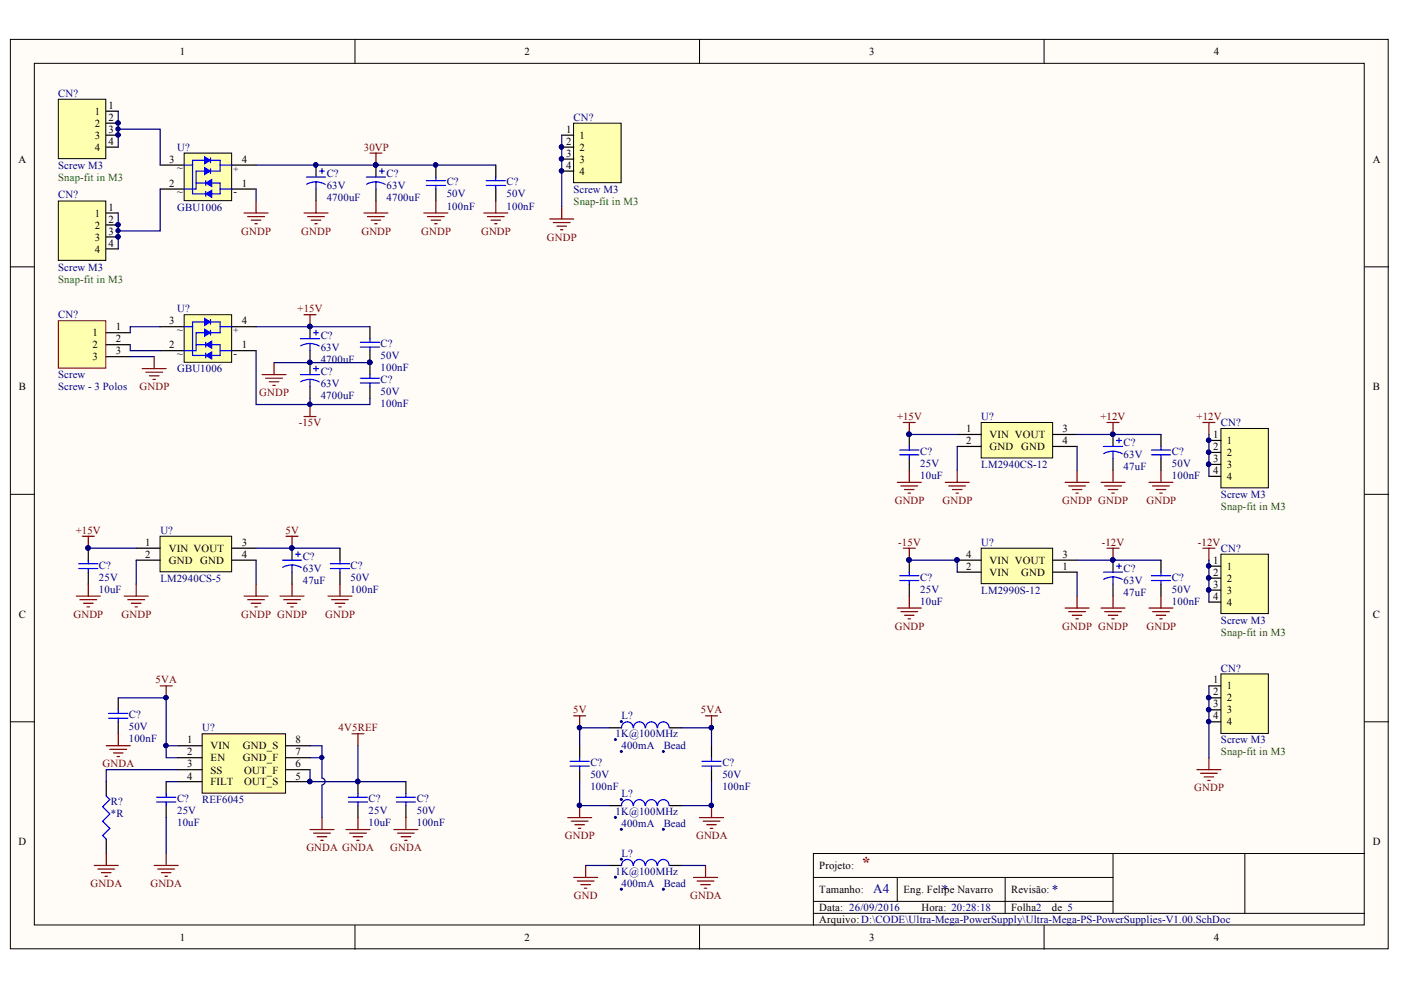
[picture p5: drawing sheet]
<svg xmlns="http://www.w3.org/2000/svg" width="297mm" height="210mm" viewBox="0 0 297 210" stroke-linecap="round" stroke-linejoin="round" font-family="sans-serif">
<g fill="#fffcf8" stroke="#000" stroke-width=".21">
<path d="M2.2 8.4h292.1v192.8h-292.1z"/>
<path d="M7.3 13.4h281.9v182.7h-281.9z"/>
</g>
<g fill="none" stroke="#000" stroke-width=".21">
<path d="M75.3 8.4v5M148.3 8.4v5M221.4 8.4v5M2.2 56.6h5.1M289.3 56.6h5.1M2.2 104.8h5.1M289.3 104.8h5.1M2.2 153h5.1M289.3 153h5.1M75.3 196.2v5.1M148.3 196.2v5.1M172.5 186h63.5"/>
<path d="M172.5 193.7h116.8M172.5 191.1h63.5M190.2 186v5.1M213.1 186v7.7M221.4 196.2v5.1M236 181v12.7M263.9 181h-91.4v15.2M289.3 181h-25.4v12.7"/>
</g>
<path d="M42.9 155.6h17.6v12.6h-17.6z" fill="#ffffb0" stroke="#000" stroke-width=".21"/>
<g fill="none" stroke="#000" stroke-width=".25">
<path d="M25.1 148v2.5M25.1 153v2.6M37.8 158.1h5.1M60.6 158.1h5.1M22.5 165.7v3.1M22.5 177.9v3.1M35.2 165.7v2.6M35.2 170.8v2.5M37.8 160.7h5.1M37.8 163.2h5.1M37.8 165.7h5.1M60.6 160.7h5.1"/>
<path d="M60.6 163.2h5.1M60.6 165.7h5.1M75.9 170.8v2.5M86.1 165.7v2.6M86.1 170.8v2.5M129.3 183.5h2.5M142 183.5h2.5"/>
</g>
<g fill="#000080" stroke="#000080" stroke-width=".21">
<circle cx="65.7" cy="165.7" r=".46"/>
<circle cx="35.2" cy="147.9" r=".46"/>
<circle cx="131.7" cy="188.5" r=".22"/>
<circle cx="130.5" cy="186" r=".2"/>
<circle cx="131.7" cy="182.2" r=".21"/>
<circle cx="140.6" cy="188.5" r=".21"/>
</g>
<g fill="none" stroke="#00f" stroke-width=".25">
<path d="M23 151.3h4.1M23 152.3h4.1M25.1 150.5v.8M25.1 152.3v.7M22.5 168.8l.8 .7-1.5 1.6 1.5 1.5-1.5 1.5 1.5 1.5-1.5 1.6 .7 .7M33.2 169h4.1M33.2 170h4.1M35.2 168.3v.7M35.2 170v.8M73.9 169h4M73.9 170h4M75.9 170v.8"/>
<path d="M84 169h4.1M84 170h4.1M86.1 168.3v.7M86.1 170v.8M134.2 183.5a1.23 1.23 0 0 0-1.2-1.3 1.23 1.23 0 0 0-1.2 1.3M136.8 183.5a1.23 1.23 0 0 0-1.3-1.3 1.23 1.23 0 0 0-1.2 1.3M139.3 183.5a1.22 1.22 0 0 0-1.2-1.3 1.22 1.22 0 0 0-1.2 1.3M141.9 183.5a1.22 1.22 0 0 0-1.3-1.3 1.22 1.22 0 0 0-1.2 1.3"/>
</g>
<g fill="none" stroke="#800000" stroke-width=".25">
<path d="M22.5 158.1h5.1M23.3 158.9h3.5M24.1 159.6h2M25.1 155.6v2.5M34 145.4h2.5M35.2 145.4v2.6M74.6 155.6h2.6M75.9 155.6v2.5M24.8 160.4h.5M65.7 175.9h5.1M66.5 176.6h3.5M67.3 177.4h2"/>
<path d="M68 178.2h.5M68.3 173.3v2.6M73.4 175.9h5M74.1 176.6h3.6M74.9 177.4h2M75.6 178.2h.5M75.9 173.3v2.6M83.5 175.9h5.1M84.3 176.6h3.5M85 177.4h2.1M85.8 178.2h.5M86.1 173.3v2.6"/>
<path d="M20 183.5h5.1M20.7 184.3h3.6M21.5 185h2M22.3 185.8h.5M22.5 181v2.5M32.7 183.5h5.1M33.5 184.3h3.5M34.2 185h2.1M35 185.8h.5M35.2 181v2.5M121.6 186h5.1M122.4 186.8h3.6"/>
<path d="M123.2 187.6h2M123.9 188.3h.5M124.2 183.5v2.5M147 186h5.1M147.8 186.8h3.6M148.6 187.6h2M149.3 188.3h.5M149.6 183.5v2.5"/>
</g>
<path d="M12.4 21h10v12.6h-10z" fill="#ffffb0" stroke="#000" stroke-width=".21"/>
<path d="M22.5 23.6h2.6M22.5 26.1h2.6M22.5 28.7h2.6M22.5 31.2h2.6" fill="none" stroke="#000" stroke-width=".25"/>
<g fill="#000080" stroke="#000080" stroke-width=".21">
<circle cx="25" cy="26.1" r=".46"/>
<circle cx="25" cy="28.6" r=".46"/>
</g>
<path d="M12.4 42.6h10v12.6h-10z" fill="#ffffb0" stroke="#000" stroke-width=".21"/>
<path d="M22.5 45.2h2.6M22.5 47.7h2.6M22.5 50.2h2.6M22.5 52.8h2.6" fill="none" stroke="#000" stroke-width=".25"/>
<g fill="#000080" stroke="#000080" stroke-width=".21">
<circle cx="25" cy="47.6" r=".46"/>
<circle cx="25" cy="50.2" r=".46"/>
</g>
<path d="M39 32.5h10.1v10h-10.1z" fill="#ffffb0" stroke="#000" stroke-width=".21"/>
<path d="M43.4 34h-2.6v1M44.6 34h2.1M44.6 33.5v1" fill="none" stroke="#00f" stroke-width=".25"/>
<path d="M49.2 35h5.1M34 40.1h5M49.2 40.1h5.1" fill="none" stroke="#000" stroke-width=".25"/>
<path d="M43.4 33.2l1.2 .8-1.2 .8z" fill="#00f"/>
<path d="M43.4 33.2l1.2 .8-1.2 .8z" fill="none" stroke="#00f" stroke-width=".21"/>
<path d="M34 35h5" fill="none" stroke="#000" stroke-width=".25"/>
<path d="M41.6 36.3h1.8M44.6 36.3h2.1M44.6 35.8v1" fill="none" stroke="#00f" stroke-width=".25"/>
<path d="M43.4 35.5l1.2 .8-1.2 .7z" fill="#00f"/>
<path d="M43.4 35.5l1.2 .8-1.2 .7z" fill="none" stroke="#00f" stroke-width=".21"/>
<path d="M40.8 41.1h2.8M43.6 40.6v1M44.9 41.1h1.8" fill="none" stroke="#00f" stroke-width=".25"/>
<path d="M43.6 41.1l1.3-.8v1.6z" fill="#00f"/>
<path d="M43.6 41.1l1.3-.8v1.6z" fill="none" stroke="#00f" stroke-width=".21"/>
<path d="M41.6 38.8h2M43.6 38.3v1M44.9 38.8h1.8" fill="none" stroke="#00f" stroke-width=".25"/>
<path d="M43.6 38.8l1.3-.7v1.5z" fill="#00f"/>
<path d="M43.6 38.8l1.3-.7v1.5z" fill="none" stroke="#00f" stroke-width=".21"/>
<g fill="none" stroke="#00f" stroke-width=".25">
<path d="M39 35h1.8v6.1M41.6 36.3v3.8h-2.6M46.7 34v2.3M46.7 38.8v2.3M46.7 35h2.5M65 37.5h4M67 38.6l1.2 .2 .8 .3M67 38.6h-.8l-1.2 .5M67 38.6v1.5M77.7 37.5h4M79.7 38.6l1.2 .2 .8 .3M79.7 38.6h-.8l-1.2 .5"/>
<path d="M79.7 38.6v1.5M90.4 38.3h4M90.4 39.3h4M92.4 39.3v.8M103.1 38.3h4M103.1 39.3h4M105.1 37.5v.8M105.1 39.3v.8M46.7 40.1h2.5"/>
</g>
<g fill="none" stroke="#800000" stroke-width=".25">
<path d="M78.4 32.5h2.6M79.7 32.5v2.5M51.8 45.2h5M52.5 45.9h3.6M53.3 46.7h2M54 47.4h.5M54.3 42.6v2.6M64.5 45.2h5M65.2 45.9h3.6M66 46.7h2M66.7 47.4h.6M67 42.6v2.6"/>
<path d="M77.2 45.2h5M77.9 45.9h3.6M78.7 46.7h2M79.4 47.4h.6M79.7 42.6v2.6M89.9 45.2h5.1M90.6 45.9h3.6M91.4 46.7h2M92.2 47.4h.5M92.4 42.6v2.6M102.6 45.2h5.1M103.3 45.9h3.6"/>
<path d="M104.1 46.7h2M104.9 47.4h.5M105.1 42.6v2.6"/>
</g>
<path d="M105.1 35v2.5M67 40.1v2.5M79.7 40.1v2.5M92.4 40.1v2.5M105.1 40.1v2.5" fill="none" stroke="#000" stroke-width=".25"/>
<path d="M39 66.7h10.1v10.1h-10.1z" fill="#ffffb0" stroke="#000" stroke-width=".21"/>
<path d="M43.4 68.3h-2.6v1M44.6 68.3h2.1M44.6 67.7v1.1" fill="none" stroke="#00f" stroke-width=".25"/>
<path d="M34 74.3h5M49.2 74.3h5.1M49.2 69.3h5.1" fill="none" stroke="#000" stroke-width=".25"/>
<path d="M43.4 67.5l1.2 .8-1.2 .7z" fill="#00f"/>
<path d="M43.4 67.5l1.2 .8-1.2 .7z" fill="none" stroke="#00f" stroke-width=".21"/>
<path d="M34 69.3h5" fill="none" stroke="#000" stroke-width=".25"/>
<path d="M41.6 70.5h1.8M44.6 70.5h2.1M44.6 70v1" fill="none" stroke="#00f" stroke-width=".25"/>
<path d="M43.4 69.8l1.2 .7-1.2 .8z" fill="#00f"/>
<path d="M43.4 69.8l1.2 .7-1.2 .8z" fill="none" stroke="#00f" stroke-width=".21"/>
<path d="M40.8 75.4h2.8M43.6 74.9v1M44.9 75.4h1.8" fill="none" stroke="#00f" stroke-width=".25"/>
<path d="M43.6 75.4l1.3-.8v1.5z" fill="#00f"/>
<path d="M43.6 75.4l1.3-.8v1.5z" fill="none" stroke="#00f" stroke-width=".21"/>
<path d="M41.6 73.1h2M43.6 72.6v1M44.9 73.1h1.8" fill="none" stroke="#00f" stroke-width=".25"/>
<path d="M43.6 73.1l1.3-.8v1.5z" fill="#00f"/>
<path d="M43.6 73.1l1.3-.8v1.5z" fill="none" stroke="#00f" stroke-width=".21"/>
<path d="M39 69.3h1.8v6.1M41.6 70.5v3.8h-2.6M46.7 68.3v2.2M46.7 73.1v2.3M46.7 74.3h2.5M46.7 69.3h2.5" fill="none" stroke="#00f" stroke-width=".25"/>
<path d="M12.4 68h10v10.1h-10z" fill="#ffffb0" stroke="#800000" stroke-width=".21"/>
<path d="M22.5 70.5h5.1M22.5 73.1h5.1M22.5 75.6h5.1M65.7 74.3v2.6M78.4 69.3v2.5M78.4 74.3v2.6M65.7 82v2.5M78.4 82v2.5" fill="none" stroke="#000" stroke-width=".25"/>
<g fill="none" stroke="#800000" stroke-width=".25">
<path d="M30.2 78.2h5M30.9 78.9h3.6M31.7 79.7h2M32.7 75.6v2.6M55.6 79.4h5M58.1 76.9v2.5M64.5 66.7h2.5M65.7 66.7v2.6M32.4 80.4h.5M56.3 80.2h3.6M57.1 80.9h2M57.8 81.7h.6"/>
<path d="M64.5 88.3h2.5M65.7 85.8v2.5"/>
</g>
<g fill="none" stroke="#00f" stroke-width=".25">
<path d="M63.7 71.8h4.1M63.7 79.4h4.1M65.7 72.8l1.2 .2 .8 .4M65.7 72.8l-1.2 .2-.8 .3M65.7 72.8v1.5M76.4 72.6h4.1M76.4 73.6h4.1M78.4 71.8v.8M78.4 73.6v.7M78.4 79.4v.8M65.7 80.4l.8 .1 1.2 .5M65.7 80.4l-.8 .1-1.2 .4"/>
<path d="M65.7 80.4v1.6M76.4 80.2h4.1M76.4 81.2h4.1M78.4 81.2v.8"/>
</g>
<circle cx="65.7" cy="85.7" r=".46" fill="#000080" stroke="#000080" stroke-width=".21"/>
<path d="M208 89.6h15.2v7.5h-15.2z" fill="#ffffb0" stroke="#000" stroke-width=".21"/>
<path d="M202.9 92.1h5.1M202.9 94.7h5.1M223.3 92.1h5.1M223.3 94.7h5.1" fill="none" stroke="#000" stroke-width=".25"/>
<path d="M208 116.2h15.2v7.5h-15.2z" fill="#ffffb0" stroke="#000" stroke-width=".21"/>
<path d="M192.8 97.2v2.5M236 97.2v2.5M246.1 92.1v2.6M246.1 97.2v2.5M202.9 118.8h5.1M223.3 118.8h5.1M202.9 121.3h5.1M223.3 121.3h5.1" fill="none" stroke="#000" stroke-width=".25"/>
<circle cx="202.9" cy="118.7" r=".46" fill="#000080" stroke="#000080" stroke-width=".21"/>
<g fill="none" stroke="#800000" stroke-width=".25">
<path d="M191.5 89.6h2.6M192.8 89.6v2.5M192.8 99.7v2.6M202.9 99.7v2.6M228.4 99.7v2.6M234.7 89.6h2.6M236 89.6v2.5M236 99.7v2.6M246.1 99.7v2.6M190.2 102.3h5.1M191 103h3.6M191.8 103.8h2"/>
<path d="M192.5 104.6h.5M200.4 102.3h5.1M201.2 103h3.5M201.9 103.8h2.1M202.7 104.6h.5M225.8 102.3h5.1M226.6 103h3.5M227.3 103.8h2.1M228.1 104.6h.5M233.4 102.3h5.1M234.2 103h3.6M235 103.8h2"/>
<path d="M235.7 104.6h.5M243.6 102.3h5.1M244.4 103h3.5M245.1 103.8h2.1M245.9 104.6h.5"/>
</g>
<path d="M190.8 95.4h4M190.8 96.4h4M192.8 96.4v.8M234 94.7h4M236 95.7l1.2 .2 .7 .3M236 95.7l-1.2 .1-.8 .4M236 95.7v1.5M244.1 95.4h4.1M244.1 96.4h4.1M246.1 94.7v.7M246.1 96.4v.8" fill="none" stroke="#00f" stroke-width=".25"/>
<path d="M258.9 90.8h10v12.6h-10z" fill="#ffffb0" stroke="#000" stroke-width=".21"/>
<path d="M256.3 93.4h2.6M256.3 95.9h2.6M256.3 98.5h2.6M256.3 101h2.6" fill="none" stroke="#000" stroke-width=".25"/>
<g fill="#000080" stroke="#000080" stroke-width=".21">
<circle cx="256.3" cy="93.3" r=".46"/>
<circle cx="256.3" cy="95.9" r=".46"/>
<circle cx="256.2" cy="98.4" r=".47"/>
</g>
<path d="M255 89.6h2.6M256.3 89.6v2.5" fill="none" stroke="#800000" stroke-width=".25"/>
<path d="M33.9 113.7h15.2v7.5h-15.2z" fill="#ffffb0" stroke="#000" stroke-width=".21"/>
<path d="M28.9 116.2h5.1M28.9 118.8h5.1M49.2 116.2h5.1M49.2 118.8h5.1M72.1 116.2v2.6M246.1 118.8v2.5M18.7 121.3v2.5M61.9 121.3v2.5M72.1 121.3v2.5M192.8 123.8v2.6M236 123.8v2.6M246.1 123.8v2.6" fill="none" stroke="#000" stroke-width=".25"/>
<g fill="none" stroke="#800000" stroke-width=".25">
<path d="M17.4 113.7h2.6M18.7 113.7v2.5M60.6 113.7h2.6M61.9 113.7v2.5M191.5 116.2h2.6M192.8 116.2v2.6M234.7 116.2h2.6M236 116.2v2.6M16.2 126.4h5.1M16.9 127.1h3.6M17.7 127.9h2M18.5 128.7h.5"/>
<path d="M18.7 123.8v2.6M26.3 126.4h5.1M27.1 127.1h3.6M27.9 127.9h2M28.6 128.7h.5M28.9 123.8v2.6M51.8 126.4h5M52.5 127.1h3.6M53.3 127.9h2M54 128.7h.5M54.3 123.8v2.6M59.4 126.4h5.1"/>
<path d="M60.1 127.1h3.6M60.9 127.9h2M61.7 128.7h.5M61.9 123.8v2.6M69.5 126.4h5.1M70.3 127.1h3.6M71.1 127.9h2M71.8 128.7h.5M72.1 123.8v2.6M190.2 128.9h5.1M191 129.7h3.6M191.8 130.4h2"/>
<path d="M192.5 131.2h.5M192.8 126.4v2.5M225.8 128.9h5.1M226.6 129.7h3.5M227.3 130.4h2.1M228.1 131.2h.5M228.4 126.4v2.5M233.4 128.9h5.1M234.2 129.7h3.6M235 130.4h2M235.7 131.2h.5M236 126.4v2.5"/>
<path d="M243.6 128.9h5.1M244.4 129.7h3.5M245.1 130.4h2.1M245.9 131.2h.5M246.1 126.4v2.5"/>
</g>
<g fill="none" stroke="#00f" stroke-width=".25">
<path d="M16.7 119.5h4M18.7 118.8v.7M59.9 118.8h4M61.9 119.8l.8 .1 1.2 .4M61.9 119.8l-.8 .1-1.2 .4M61.9 119.8v1.5M62.7 117.5h1M70 119.5h4.1M72.1 118.8v.7M16.7 120.5h4M18.7 120.5v.8M70 120.5h4.1"/>
<path d="M72.1 120.5v.8M190.8 122.1h4M190.8 123.1h4M192.8 121.3v.8M192.8 123.1v.7M234 121.3h4M236 122.3l1.2 .2 .7 .4M236 122.3l-1.2 .2-.8 .3M236 122.3v1.5M244.1 122.1h4.1M244.1 123.1h4.1M246.1 121.3v.8"/>
<path d="M246.1 123.1v.7"/>
</g>
<path d="M258.9 117.5h10v12.6h-10z" fill="#ffffb0" stroke="#000" stroke-width=".21"/>
<path d="M256.3 120h2.6M256.3 122.6h2.6M256.3 125.1h2.6M256.3 127.7h2.6" fill="none" stroke="#000" stroke-width=".25"/>
<g fill="#000080" stroke="#000080" stroke-width=".21">
<circle cx="256.3" cy="120" r=".46"/>
<circle cx="256.3" cy="122.5" r=".46"/>
<circle cx="256.2" cy="125.1" r=".47"/>
</g>
<path d="M255 116.2h2.6M256.3 116.2v2.6" fill="none" stroke="#800000" stroke-width=".25"/>
<path d="M258.9 142.9h10v12.6h-10z" fill="#ffffb0" stroke="#000" stroke-width=".21"/>
<path d="M122.9 158.1v2.6M129.3 154.3h2.5M142 154.3h2.5M150.9 158.1v2.6M256.3 145.4h2.6M256.3 148h2.6M256.3 150.5h2.6M256.3 153h2.6M122.9 163.2v2.5M129.3 170.8h2.5M142 170.8h2.5M150.9 163.2v2.5" fill="none" stroke="#000" stroke-width=".25"/>
<g fill="#000080" stroke="#000080" stroke-width=".21">
<circle cx="256.3" cy="147.9" r=".46"/>
<circle cx="256.2" cy="150.5" r=".47"/>
<circle cx="256.3" cy="153" r=".46"/>
<circle cx="131.7" cy="175.8" r=".21"/>
<circle cx="130.5" cy="173.3" r=".21"/>
<circle cx="131.7" cy="169.5" r=".22"/>
<circle cx="140.6" cy="175.8" r=".2"/>
<circle cx="150.8" cy="170.8" r=".46"/>
<circle cx="122.9" cy="170.8" r=".46"/>
<circle cx="131.7" cy="159.3" r=".21"/>
<circle cx="130.5" cy="156.8" r=".2"/>
<circle cx="131.7" cy="153" r=".21"/>
<circle cx="140.6" cy="159.3" r=".2"/>
<circle cx="122.8" cy="154.3" r=".46"/>
<circle cx="150.8" cy="154.3" r=".46"/>
<circle cx="68.2" cy="160.6" r=".46"/>
<circle cx="65.7" cy="165.7" r=".46"/>
<circle cx="35.2" cy="158.1" r=".46"/>
<circle cx="35.2" cy="147.9" r=".46"/>
<circle cx="25" cy="27.4" r=".46"/>
<circle cx="25" cy="48.9" r=".46"/>
<circle cx="65.7" cy="85.7" r=".46"/>
<circle cx="202.9" cy="118.7" r=".46"/>
</g>
<g fill="none" stroke="#800000" stroke-width=".25">
<path d="M121.6 151.8h2.6M122.9 151.8v2.5M149.6 151.8h2.5M150.9 151.8v2.5M120.4 173.3h5M121.1 174.1h3.6M121.9 174.9h2M122.6 175.6h.6M122.9 170.8v2.5M148.3 173.3h5.1M149.1 174.1h3.5M149.8 174.9h2.1"/>
<path d="M150.6 175.6h.5M150.9 170.8v2.5M253.8 163.2h5.1M254.5 164h3.6M255.3 164.7h2M256.1 165.5h.5M256.3 160.7v2.5"/>
</g>
<g fill="none" stroke="#00f" stroke-width=".25">
<path d="M134.2 154.3a1.23 1.23 0 0 0-1.2-1.3 1.23 1.23 0 0 0-1.2 1.3M136.8 154.3a1.23 1.23 0 0 0-1.3-1.3 1.23 1.23 0 0 0-1.2 1.3M139.3 154.3a1.22 1.22 0 0 0-1.2-1.3 1.22 1.22 0 0 0-1.2 1.3M141.9 154.3a1.22 1.22 0 0 0-1.3-1.3 1.22 1.22 0 0 0-1.2 1.3M120.9 161.4h4M120.9 162.4h4M122.9 160.7v.7M122.9 162.4v.8M134.2 170.8a1.23 1.23 0 0 0-1.2-1.3 1.23 1.23 0 0 0-1.2 1.3M136.8 170.8a1.23 1.23 0 0 0-1.3-1.3 1.23 1.23 0 0 0-1.2 1.3M139.3 170.8a1.22 1.22 0 0 0-1.2-1.3 1.22 1.22 0 0 0-1.2 1.3M141.9 170.8a1.22 1.22 0 0 0-1.3-1.3 1.22 1.22 0 0 0-1.2 1.3"/>
<path d="M148.8 161.4h4.1M148.8 162.4h4.1M150.9 160.7v.7M150.9 162.4v.8"/>
</g>
<g fill="none" stroke="#000080" stroke-width=".25">
<path d="M25.1 27.4h8.9v7.6M25.1 23.6v7.6M54.3 35h50.8M25.1 45.2v7.6M34 40.1v8.9h-8.9M54.3 40.1v2.5M27.6 73.1v1.2h6.4M27.6 75.6h5.1M34 69.3h-6.4v1.2M54.3 74.3v11.5h24.1v-1.3M54.3 69.3h24.1M58.1 76.9h20.3"/>
<path d="M65.7 84.5v1.3M192.8 92.1h10.1M202.9 94.7v5M228.4 92.1h17.7M228.4 94.7v5M256.3 92.1v8.9M18.7 116.2h10.2M28.9 118.8v5M54.3 118.8v5M54.3 116.2h17.8M192.8 118.8h10.1v2.5M228.4 118.8h17.7"/>
<path d="M256.3 118.8v8.9M228.4 121.3v5.1M25.1 148h10.1v10.1h2.6M35.2 158.1v2.6h2.6M65.7 158.1h2.6v6.9a.72 .72 0 0 1 .6 .7 .72 .72 0 0 1-.6 .7M75.9 158.1v7.6h-10.2v-2.5M129.3 154.3h-6.4v3.8M144.5 154.3h6.4v3.8M256.3 145.4v15.3M35.2 165.7h2.6M35.2 173.3v7.7M37.8 163.2h-15.3v2.5"/>
<path d="M65.7 160.7h2.6M68.3 166.5v6.8M75.9 165.7h10.2M122.9 165.7v5.1h6.4M150.9 165.7v5.1h-6.4M124.2 183.5h5.1M144.5 183.5h5.1"/>
</g>
<path d="M121.6 26.1h10.1v12.6h-10.1z" fill="#ffffb0" stroke="#000" stroke-width=".21"/>
<path d="M119.1 28.7h2.5M119.1 31.2h2.5M119.1 33.7h2.5M119.1 36.3h2.5" fill="none" stroke="#000" stroke-width=".25"/>
<g fill="#000080" stroke="#000080" stroke-width=".21">
<circle cx="119" cy="31.2" r=".46"/>
<circle cx="119" cy="33.7" r=".46"/>
<circle cx="119" cy="36.2" r=".46"/>
</g>
<path d="M116.5 46.4h5.1M117.3 47.2h3.6M118.1 48h2M118.8 48.7h.5M119.1 43.9v2.5" fill="none" stroke="#800000" stroke-width=".25"/>
<path d="M119.1 28.7v15.2" fill="none" stroke="#000080" stroke-width=".25"/>
<g font-size="3.5" fill="#000080">
<text x="66" y="37">PIC?02</text>
<text x="78.7" y="37">PIC?02</text>
<text x="91.4" y="37">PIC?02</text>
<text x="64.9" y="71.2">PIC?02</text>
<text x="64.9" y="78.6">PIC?02</text>
<text x="77.6" y="78.6">PIC?02</text>
<text x="191.9" y="94.2">PIC?02</text>
<text x="235.3" y="94.2">PIC?01</text>
<text x="17.6" y="118.2">PIC?02</text>
<text x="61" y="118.2">PIC?01</text>
<text x="191.9" y="120.6">PIC?02</text>
<text x="235.3" y="120.6">PIC?01</text>
<text x="75.1" y="167.9">PIC?02</text>
</g>
<text font-size="3.5" fill="#800000" x="182.6" y="184">*</text>
<g font-size="2.8" fill="#000080">
<text x="185.1" y="189.3">A4</text>
<text x="199.7" y="189.5">*</text>
<text x="223" y="189.5">*</text>
</g>
<g font-size="2.3">
<text x="38.1" y="11.7">1</text>
<text x="111.2" y="11.7">2</text>
<text x="184.3" y="11.7">3</text>
<text x="257.4" y="11.7">4</text>
<text x="23" y="23.1">1</text>
<text x="20.1" y="24.3">1</text>
<text x="20.1" y="26.9">2</text>
<text x="20.1" y="29.4">3</text>
<text x="23" y="25.6">2</text>
<text x="23" y="28.1">3</text>
<text x="120" y="28.1">1</text>
<text x="122.9" y="29.4">1</text>
<text x="3.9" y="34.5">A</text>
<text x="20.1" y="31.9">4</text>
<text x="23" y="30.7">4</text>
<text x="35.9" y="34.5">3</text>
<text x="51.3" y="34.5">4</text>
<text x="120" y="30.7">2</text>
<text x="120" y="33.2">3</text>
<text x="120" y="35.7">4</text>
<text x="122.9" y="31.9">2</text>
<text x="122.9" y="34.5">3</text>
<text x="291.1" y="34.5">A</text>
<text x="35.9" y="39.5">2</text>
<text x="37.5" y="41.3">~</text>
<text x="37.5" y="36.3">~</text>
<text x="49.5" y="41.3">-</text>
<text x="51.3" y="39.5">1</text>
<text x="122.9" y="37">4</text>
<text x="20.1" y="46">1</text>
<text x="23" y="44.7">1</text>
<text x="23" y="47.2">2</text>
<text x="20.1" y="48.5">2</text>
<text x="20.1" y="51">3</text>
<text x="20.1" y="53.6">4</text>
<text x="23" y="49.8">3</text>
<text x="23" y="52.3">4</text>
<text x="19.6" y="71.3">1</text>
<text x="24.5" y="70.1">1</text>
<text x="35.9" y="68.8">3</text>
<text x="37.5" y="70.6">~</text>
<text x="51.3" y="68.8">4</text>
<text x="19.6" y="73.9">2</text>
<text x="19.6" y="76.4">3</text>
<text x="24.5" y="72.6">2</text>
<text x="24.5" y="75.1">3</text>
<text x="35.9" y="73.9">2</text>
<text x="37.5" y="75.6">~</text>
<text x="49.5" y="75.6">-</text>
<text x="51.3" y="73.9">1</text>
<text x="4" y="82.7">B</text>
<text x="291.1" y="82.7">B</text>
<text x="204.8" y="91.6">1</text>
<text x="204.8" y="94.1">2</text>
<text x="209.8" y="92.9">VIN VOUT</text>
<text x="209.8" y="95.4">GND</text>
<text x="216.5" y="95.4">GND</text>
<text x="225.3" y="91.6">3</text>
<text x="225.3" y="94.1">4</text>
<text x="257.2" y="92.9">1</text>
<text x="257.2" y="95.4">2</text>
<text x="260.1" y="94.1">1</text>
<text x="257.2" y="97.9">3</text>
<text x="257.2" y="100.5">4</text>
<text x="260.1" y="96.7">2</text>
<text x="260.1" y="99.2">3</text>
<text x="260.1" y="101.7">4</text>
<text x="30.8" y="115.8">1</text>
<text x="30.8" y="118.3">2</text>
<text x="35.8" y="117">VIN VOUT</text>
<text x="35.8" y="119.6">GND</text>
<text x="42.5" y="119.6">GND</text>
<text x="51.3" y="115.8">3</text>
<text x="51.3" y="118.3">4</text>
<text x="204.8" y="118.3">4</text>
<text x="209.8" y="119.6">VIN VOUT</text>
<text x="225.3" y="118.3">3</text>
<text x="257.2" y="119.6">1</text>
<text x="204.8" y="120.8">2</text>
<text x="209.8" y="122.1">VIN</text>
<text x="216.5" y="122.1">GND</text>
<text x="225.3" y="120.8">1</text>
<text x="257.2" y="122.1">2</text>
<text x="257.2" y="124.6">3</text>
<text x="260.1" y="120.8">1</text>
<text x="260.1" y="123.4">2</text>
<text x="260.1" y="125.9">3</text>
<text x="4" y="131">C</text>
<text x="257.2" y="127.2">4</text>
<text x="260.1" y="128.4">4</text>
<text x="291.1" y="131">C</text>
<text x="257.2" y="144.9">1</text>
<text x="257.2" y="147.4">2</text>
<text x="257.2" y="150">3</text>
<text x="260.1" y="146.2">1</text>
<text x="260.1" y="148.7">2</text>
<text x="257.2" y="152.5">4</text>
<text x="260.1" y="151.2">3</text>
<text x="260.1" y="153.8">4</text>
<text x="39.7" y="157.6">1</text>
<text x="39.7" y="160.1">2</text>
<text x="44.7" y="158.9">VIN</text>
<text x="44.7" y="161.4">EN</text>
<text x="51.5" y="158.9">GND_S</text>
<text x="51.5" y="161.4">GND_F</text>
<text x="62.7" y="157.6">8</text>
<text x="62.7" y="160.1">7</text>
<text x="39.7" y="162.7">3</text>
<text x="39.7" y="165.3">4</text>
<text x="44.7" y="164">SS</text>
<text x="44.7" y="166.5">FILT</text>
<text x="51.8" y="164">OUT_F</text>
<text x="51.8" y="166.5">OUT_S</text>
<text x="62.7" y="162.7">6</text>
<text x="62.7" y="165.3">5</text>
<text x="3.9" y="179.2">D</text>
<text x="291.1" y="179.2">D</text>
<text x="173.7" y="184.3">Projeto:</text>
<text x="173.7" y="189.4">Tamanho:</text>
<text x="191.6" y="189.4">Eng. Felipe Navarro</text>
<text x="214.4" y="189.4">Revisão:</text>
<text x="173.7" y="193.2">Data: 26/09/2016</text>
<text x="173.7" y="195.7">Arquivo: D:\CODE\Ultra-Mega-PowerSupply\Ultra-Mega-PS-PowerSupplies-V1.00.SchDoc</text>
<text x="195.4" y="193.2">Hora: 20:28:18</text>
<text x="214.4" y="193.2">Folha2</text>
<text x="223" y="193.2">de 5</text>
<text x="38.1" y="199.5">1</text>
<text x="111.2" y="199.5">2</text>
<text x="184.3" y="199.5">3</text>
<text x="257.4" y="199.5">4</text>
</g>
<g font-size="2.3" fill="#000080">
<text x="12.3" y="20.5">CN?</text>
<text x="121.6" y="25.6">CN?</text>
<text x="12.3" y="35.7">Screw M3</text>
<text x="37.5" y="31.9">U?</text>
<text x="69.3" y="40.1">63V</text>
<text x="69.3" y="37.5">C?</text>
<text x="82" y="40.1">63V</text>
<text x="82" y="37.5">C?</text>
<text x="94.7" y="41.8">50V</text>
<text x="94.7" y="39.3">C?</text>
<text x="107.4" y="41.8">50V</text>
<text x="107.4" y="39.3">C?</text>
<text x="121.6" y="40.8">Screw M3</text>
<text x="12.3" y="42.1">CN?</text>
<text x="37.5" y="44.7">GBU1006</text>
<text x="69.3" y="42.6">4700uF</text>
<text x="82" y="42.6">4700uF</text>
<text x="94.7" y="44.4">100nF</text>
<text x="107.4" y="44.4">100nF</text>
<text x="12.3" y="57.4">Screw M3</text>
<text x="12.3" y="67.5">CN?</text>
<text x="37.5" y="66.2">U?</text>
<text x="68" y="71.8">C?</text>
<text x="68" y="74.4">63V</text>
<text x="68" y="76.9">4700uF</text>
<text x="80.7" y="76.1">50V</text>
<text x="80.7" y="73.6">C?</text>
<text x="12.3" y="82.7">Screw - 3 Polos</text>
<text x="12.3" y="80.2">Screw</text>
<text x="37.5" y="78.9">GBU1006</text>
<text x="68" y="82">63V</text>
<text x="68" y="79.4">C?</text>
<text x="80.7" y="78.7">100nF</text>
<text x="80.7" y="83.7">50V</text>
<text x="80.7" y="81.2">C?</text>
<text x="68" y="84.5">4700uF</text>
<text x="80.7" y="86.3">100nF</text>
<text x="208" y="89.1">U?</text>
<text x="238.2" y="94.6">C?</text>
<text x="258.9" y="90.3">CN?</text>
<text x="195.1" y="98.9">25V</text>
<text x="195.1" y="101.5">10uF</text>
<text x="195.1" y="96.4">C?</text>
<text x="208" y="99.2">LM2940CS-12</text>
<text x="238.2" y="97.2">63V</text>
<text x="238.2" y="99.7">47uF</text>
<text x="248.5" y="98.9">50V</text>
<text x="248.5" y="101.5">100nF</text>
<text x="248.5" y="96.4">C?</text>
<text x="258.9" y="105.6">Screw M3</text>
<text x="34" y="113.2">U?</text>
<text x="64.2" y="118.8">C?</text>
<text x="208" y="115.8">U?</text>
<text x="258.9" y="117">CN?</text>
<text x="21" y="123.1">25V</text>
<text x="21" y="125.6">10uF</text>
<text x="21" y="120.6">C?</text>
<text x="34" y="123.4">LM2940CS-5</text>
<text x="64.2" y="121.3">63V</text>
<text x="64.2" y="123.9">47uF</text>
<text x="74.3" y="123.1">50V</text>
<text x="74.3" y="125.6">100nF</text>
<text x="74.3" y="120.6">C?</text>
<text x="195.1" y="125.6">25V</text>
<text x="195.1" y="123.1">C?</text>
<text x="208" y="125.9">LM2990S-12</text>
<text x="238.2" y="123.9">63V</text>
<text x="238.2" y="121.3">C?</text>
<text x="248.5" y="125.6">50V</text>
<text x="248.5" y="123.1">C?</text>
<text x="195.1" y="128.2">10uF</text>
<text x="238.2" y="126.4">47uF</text>
<text x="248.5" y="128.2">100nF</text>
<text x="258.9" y="132.2">Screw M3</text>
<text x="258.9" y="142.4">CN?</text>
<text x="27.3" y="154.8">50V</text>
<text x="27.3" y="152.3">C?</text>
<text x="42.9" y="155.1">U?</text>
<text x="131.8" y="152.5">L?</text>
<text x="27.3" y="157.3">100nF</text>
<text x="130.5" y="156.3">1K@100MHz</text>
<text x="131.8" y="158.9">400mA</text>
<text x="140.7" y="158.9">Bead</text>
<text x="258.9" y="157.6">Screw M3</text>
<text x="125.2" y="165">50V</text>
<text x="125.2" y="167.6">100nF</text>
<text x="125.2" y="162.4">C?</text>
<text x="153.2" y="165">50V</text>
<text x="153.2" y="167.6">100nF</text>
<text x="153.2" y="162.4">C?</text>
<text x="23.5" y="173.1">*R</text>
<text x="23.5" y="170.6">R?</text>
<text x="37.5" y="172.6">25V</text>
<text x="37.5" y="170.1">C?</text>
<text x="42.9" y="170.3">REF6045</text>
<text x="78.1" y="172.6">25V</text>
<text x="78.1" y="170.1">C?</text>
<text x="88.4" y="172.6">50V</text>
<text x="88.4" y="170.1">C?</text>
<text x="130.5" y="172.9">1K@100MHz</text>
<text x="131.8" y="169.1">L?</text>
<text x="37.5" y="175.2">10uF</text>
<text x="78.1" y="175.2">10uF</text>
<text x="88.4" y="175.2">100nF</text>
<text x="131.8" y="175.4">400mA</text>
<text x="140.7" y="175.4">Bead</text>
<text x="130.5" y="185.6">1K@100MHz</text>
<text x="131.8" y="181.8">L?</text>
<text x="131.8" y="188.1">400mA</text>
<text x="140.7" y="188.1">Bead</text>
</g>
<g font-size="2.3" fill="#800000">
<text x="77.1" y="31.9">30VP</text>
<text x="51.2" y="49.8">GNDP</text>
<text x="63.9" y="49.8">GNDP</text>
<text x="76.6" y="49.8">GNDP</text>
<text x="89.3" y="49.8">GNDP</text>
<text x="102" y="49.8">GNDP</text>
<text x="115.9" y="51">GNDP</text>
<text x="63.1" y="66.2">+15V</text>
<text x="29.6" y="82.7">GNDP</text>
<text x="55" y="84">GNDP</text>
<text x="190.2" y="89.1">+15V</text>
<text x="233.3" y="89.1">+12V</text>
<text x="253.7" y="89.1">+12V</text>
<text x="63.3" y="90.3">-15V</text>
<text x="189.7" y="106.9">GNDP</text>
<text x="199.8" y="106.9">GNDP</text>
<text x="225.2" y="106.9">GNDP GNDP</text>
<text x="243.1" y="106.9">GNDP</text>
<text x="16.1" y="113.2">+15V</text>
<text x="60.6" y="113.2">5V</text>
<text x="190.5" y="115.8">-15V</text>
<text x="233.6" y="115.8">-12V</text>
<text x="254" y="115.8">-12V</text>
<text x="15.6" y="131">GNDP</text>
<text x="25.8" y="131">GNDP</text>
<text x="51.2" y="131">GNDP GNDP</text>
<text x="68.9" y="131">GNDP</text>
<text x="189.7" y="133.5">GNDP</text>
<text x="225.2" y="133.5">GNDP GNDP</text>
<text x="243.1" y="133.5">GNDP</text>
<text x="33" y="144.9">5VA</text>
<text x="71.8" y="155.1">4V5REF</text>
<text x="121.5" y="151.2">5V</text>
<text x="148.6" y="151.2">5VA</text>
<text x="21.7" y="162.7">GNDA</text>
<text x="253.2" y="167.8">GNDP</text>
<text x="119.8" y="177.9">GNDP</text>
<text x="147.6" y="177.9">GNDA</text>
<text x="65" y="180.5">GNDA GNDA</text>
<text x="82.7" y="180.5">GNDA</text>
<text x="19.2" y="188.1">GNDA</text>
<text x="31.9" y="188.1">GNDA</text>
<text x="121.7" y="190.6">GND</text>
<text x="146.3" y="190.6">GNDA</text>
</g>
<g font-size="2.3" fill="#008000">
<text x="12.3" y="38.3">Snap-fit in M3</text>
<text x="121.6" y="43.4">Snap-fit in M3</text>
<text x="12.3" y="59.9">Snap-fit in M3</text>
<text x="258.9" y="108.2">Snap-fit in M3</text>
<text x="258.9" y="134.8">Snap-fit in M3</text>
<text x="258.9" y="160.1">Snap-fit in M3</text>
</g>
<g font-size="1.9">
<text x="49.5" y="36.4">+</text>
<text x="49.5" y="70.6">+</text>
</g>
</svg>
